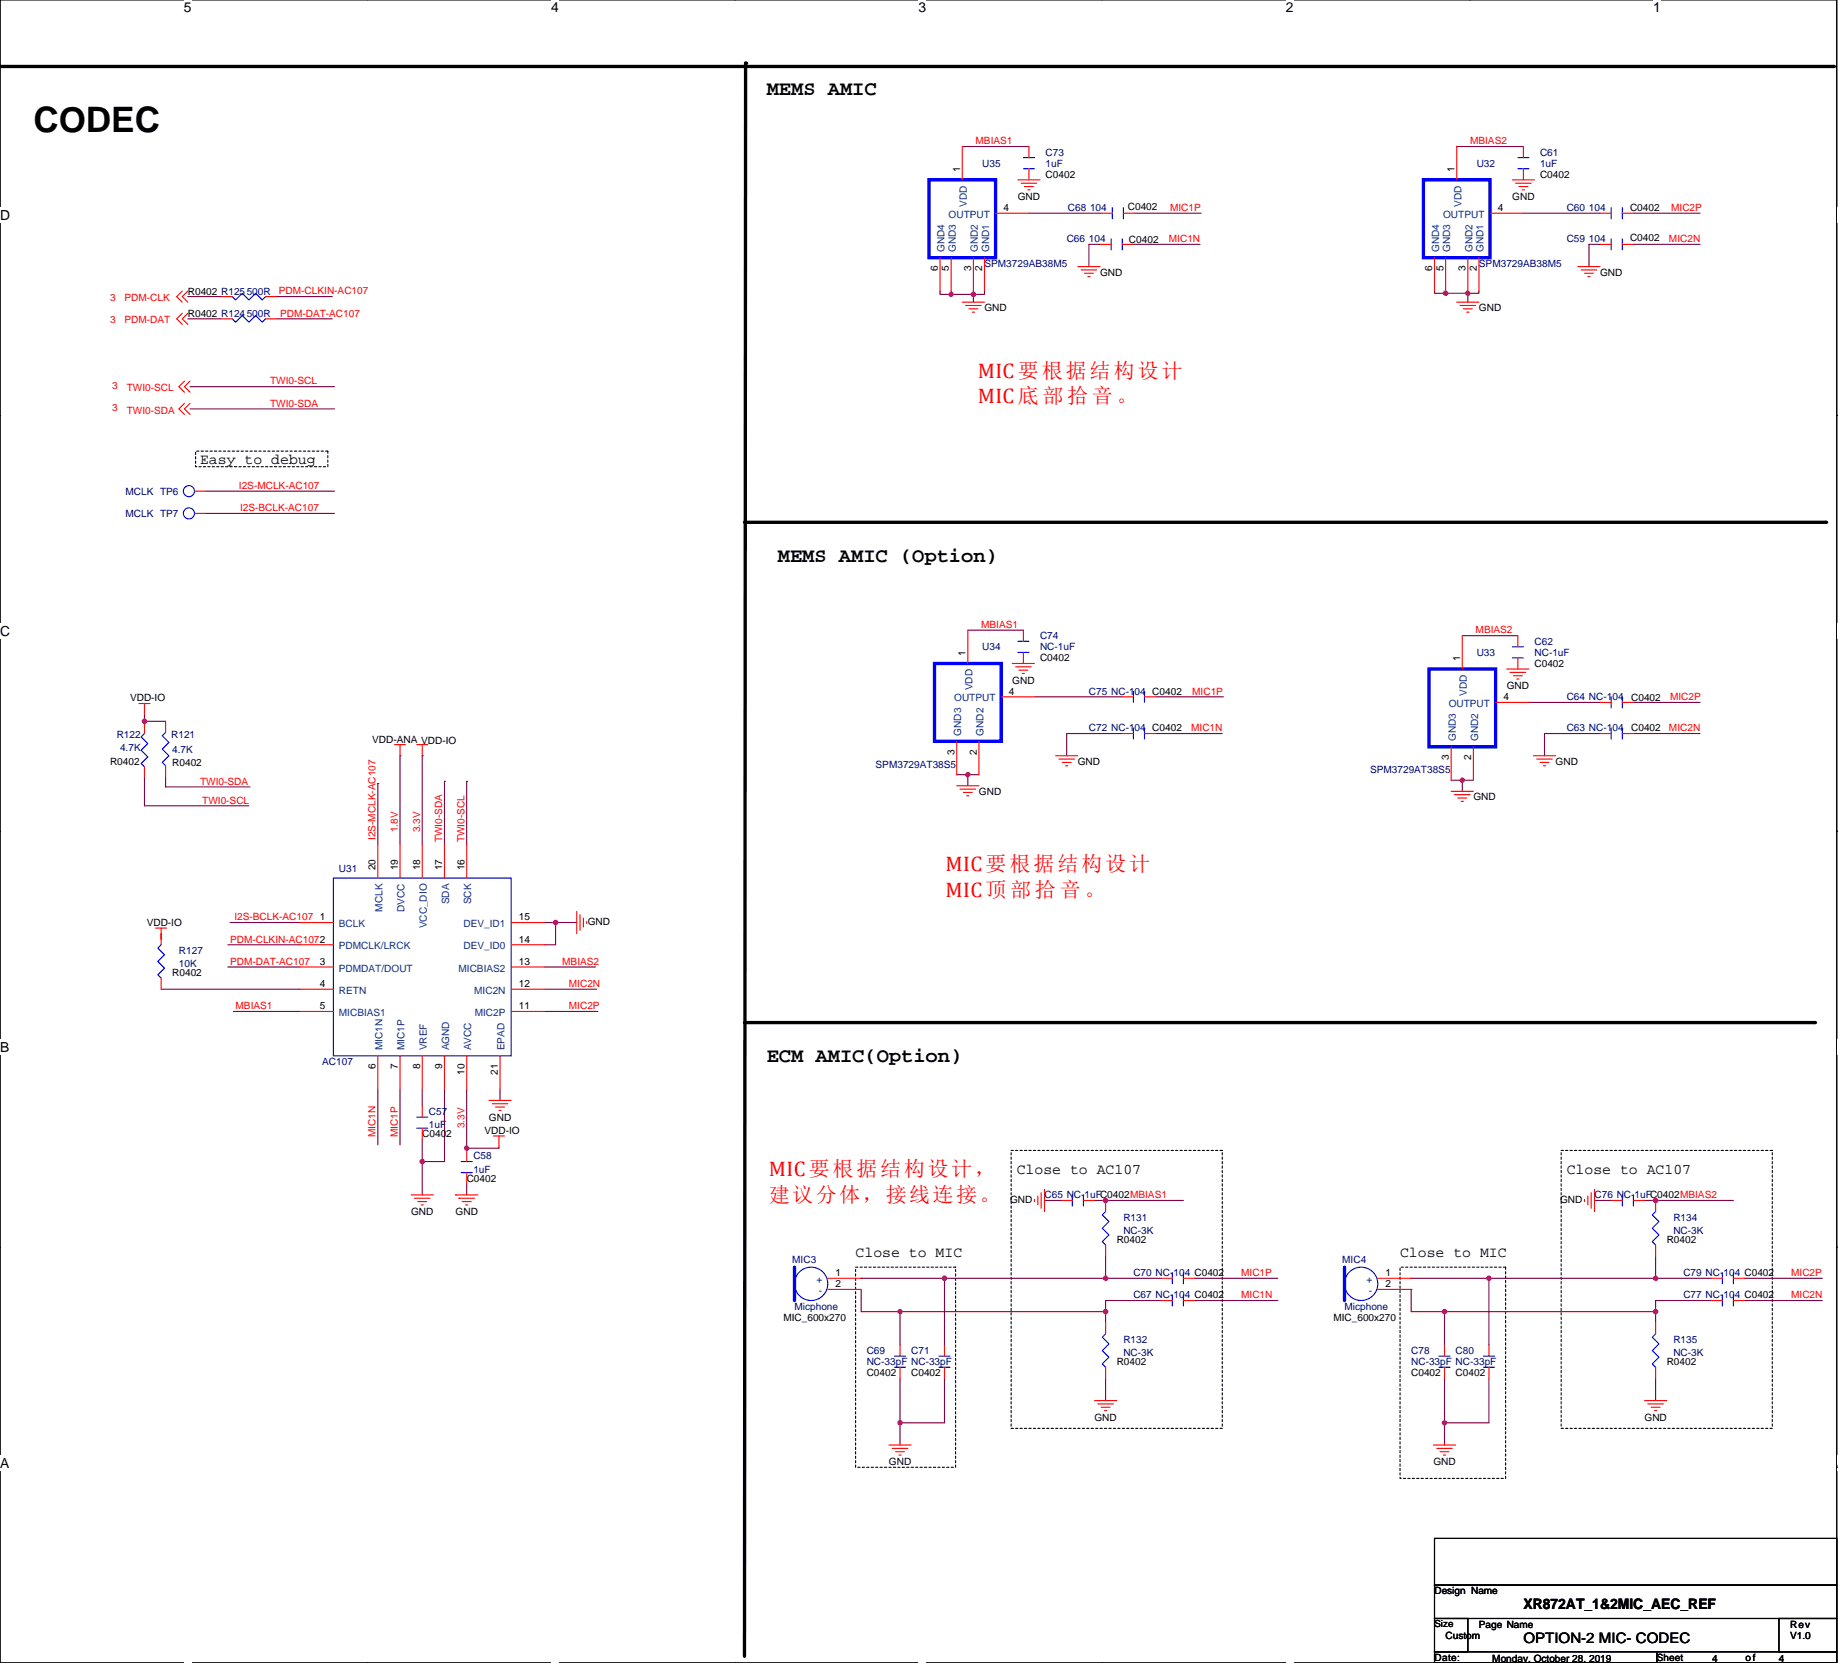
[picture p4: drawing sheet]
<svg xmlns="http://www.w3.org/2000/svg" width="420mm" height="380mm" viewBox="0 0 420 380" stroke-linecap="round" stroke-linejoin="round" font-family="sans-serif">
<path d="M0 0v379.9h419.9v-379.9" fill="none" stroke="#000" stroke-width=".25"/>
<g fill="#fff">
<path d="M42 0h1.8v3.5h-1.8z"/>
<path d="M42 379.9h1.8z"/>
</g>
<path d="M84 379.9h.1" fill="none" stroke="#000" stroke-width=".25"/>
<g fill="#fff">
<path d="M126 0h1.7v3.5h-1.7z"/>
<path d="M126 379.9h1.7z"/>
</g>
<path d="M168 379.9h.1" fill="none" stroke="#000" stroke-width=".25"/>
<g fill="#fff">
<path d="M209.9 0h1.8v3.5h-1.8z"/>
<path d="M209.9 379.9h1.8z"/>
</g>
<path d="M251.9 379.9h.1" fill="none" stroke="#000" stroke-width=".25"/>
<g fill="#fff">
<path d="M293.9 0h1.8v3.5h-1.8z"/>
<path d="M293.9 379.9h1.8z"/>
</g>
<path d="M335.9 379.9h.1" fill="none" stroke="#000" stroke-width=".25"/>
<g fill="#fff">
<path d="M377.9 0h1.7v3.5h-1.7z"/>
<path d="M377.9 379.9h1.7z"/>
<path d="M0 47.4h2.3v3.6h-2.3z"/>
<path d="M419.9 47.4h.1v3.6h-.1z"/>
<path d="M0 142.4h2.3v3.6h-2.3z"/>
<path d="M419.9 142.4h.1v3.6h-.1z"/>
</g>
<path d="M0 94.9h.1M419.9 94.9h.1" fill="none" stroke="#000" stroke-width=".25"/>
<g fill="#fff">
<path d="M0 237.4h2.1v3.6h-2.1z"/>
<path d="M419.9 237.4h.1v3.6h-.1z"/>
</g>
<path d="M0 189.9h.1M419.9 189.9h.1" fill="none" stroke="#000" stroke-width=".25"/>
<path d="M419.9 189.9h.1" fill="none" stroke="#000" stroke-width=".23"/>
<g fill="#fff">
<path d="M0 332.4h2.1v3.6h-2.1z"/>
<path d="M419.9 332.4h.1v3.6h-.1z"/>
</g>
<path d="M0 284.9h.1M419.9 284.9h.1M327.9 351.5h92v10.7h-92zM327.9 362.2h92v7.6h-92zM327.9 377.4h50.8v2.5h-50.8zM327.9 369.8h7.6v7.6h-7.6zM378.7 377.4h41.2v2.5h-41.2zM406.7 369.8h13.2v7.6h-13.2z" fill="none" stroke="#000" stroke-width=".25"/>
<path d="M0 15.2h419.1M170.4 14.4l-.2 364M170.2 119.3h247.1M170.2 233.6h244.6" fill="none" stroke="#000" stroke-width=".76"/>
<g fill="#000">
<circle cx="170.4" cy="14.4" r=".38"/>
<circle cx="419.1" cy="15.2" r=".38"/>
<circle cx="417.3" cy="119.3" r=".38"/>
<circle cx="414.8" cy="233.6" r=".38"/>
</g>
<path d="M44.7 103.1h30.2v3.5h-30.2zM231.1 262.8h48.3v63.5h-48.3zM356.9 262.8h48.2v63.5h-48.2zM195.6 289.5h22.8v45.7h-22.8zM320 289.5h24.2v48.3h-24.2z" fill="none" stroke="#000" stroke-width=".25" stroke-dasharray=".5 .5"/>
<g fill="none" stroke="#800040" stroke-width=".25">
<path d="M220 33.5h15.2M333 33.5h15.2M235.2 48.7h16.5M251.5 55.8h-2.6v5.1M259.1 55.8h15.2M259.3 48.7h15.3M348.2 48.7h17.6M365.8 55.8h-2.6v5.1M373.4 55.8h15.2M373.4 48.7h15.2M42.9 67.8h7.7M42.9 72.8h7.7"/>
<path d="M63.3 72.8h12.7M63.3 67.8h12.7M214.9 66.5v.8h2.5M217.4 67.3h5.1M217.4 66.5v.8M222.5 66.5v.8M222.5 67.3v1.7M225.1 66.5v.8h-2.6M327.9 66.5v.5h2.6M330.5 66.5v.5M330.5 67h5M335.5 67v2"/>
<path d="M335.5 66.5v.5M338.1 66.5v.5h-2.6M43.4 88.3h33.1M43.4 93.4h33.1M47 117.3h29.5M47 112.2h29.5M221.2 144h12.7M236.5 159.2h20M264.2 159.2h15.5M334.3 145.2h12.7M33 177.7v6.4h23.9M33 163.3v1.5"/>
<path d="M33 164.8h4.9M33 164.8v.2M37.9 177.5v2.3h19.3M86.4 179h.1M86.4 179v14M91.4 172.7h.1M91.4 172.7v20.3M96.5 172.7h.1M96.5 172.7v20.3M101.6 178.5h.1M101.6 178.5v14.5M106.7 178.5h.1"/>
<path d="M106.7 178.5v14.5M218.7 177h2.5M221.2 177v2.5M221.2 177h2.6M256.5 167.6h-12.7v5.1M264.2 167.6h15.2M331.7 178.3h2.6M334.3 178.3v2.5M334.3 178.3h2.5M349.5 160.5h16.3M365.8 167.6h-12.7v5.1M373.4 167.6h15.2"/>
<path d="M373.4 160.5h15.2M36.8 213.3v1.3M52.1 215.8h16.5M52.6 210.8h16M124.5 210.8h2.5M127 210.8h4.8M127 210.8v5h-2.5M36.8 226h31.8M52.1 220.9h16.5M53.3 231.1h15.3M124.5 226h11.9M124.5 231.1h12.2"/>
<path d="M124.5 220.9h11.7M86.4 248.9v12.7M91.4 248.9v12.7M96.5 248.9v3.8M101.6 248.9v16.5h-5.1M106.7 248.9v13.4M114.3 248.9v2.5M96.5 260.3v5.1M96.5 265.4v7.6M106.7 262.3v.5M106.7 270.5v2.5M114.1 262.1v.2h-7.4"/>
<path d="M238.8 274.3h3.8M250.2 274.3h20.3M364.5 274.3h3.8M375.9 274.3h20.3M196.9 294.6v5.1h8.8M196.9 292h.1M196.9 292h19M205.7 299.7h.1M205.7 299.7v7.6M205.7 299.7h47M215.9 292v15.3M215.9 292h36.8"/>
<path d="M252.7 287v5M252.7 299.7v2.5M252.7 292h12.7M265.4 297.1h-12.7v2.6M273.1 292h19M273.1 297.1h19M322.6 292h17.8M322.6 294.6v5.1h7.6M330.2 299.7h48.3M330.2 299.7v7.6M340.4 292h38.1M340.4 292v15.3"/>
<path d="M378.5 287v5M378.5 299.7v2.5M378.5 292h12.7M391.2 297.1h-12.7v2.6M398.8 292h17.8M398.8 297.1h17.8M205.7 314.9v10.2M215.9 314.9v10.2h-10.2M252.7 314.9v5.1M330.2 314.9v10.2M340.4 314.9v10.2h-10.2M378.5 314.9v5.1"/>
<path d="M205.7 325.1v5M205.7 325.1h.1M330.2 325.1v5"/>
</g>
<g fill="#f0f" stroke="#f0f" stroke-width=".25">
<circle cx="96.5" cy="265.4" r=".51"/>
<circle cx="33" cy="164.8" r=".51"/>
<circle cx="106.7" cy="262.3" r=".51"/>
<circle cx="127" cy="210.8" r=".51"/>
<circle cx="334.3" cy="178.3" r=".51"/>
<circle cx="252.7" cy="299.7" r=".51"/>
<circle cx="205.7" cy="299.7" r=".51"/>
<circle cx="252.7" cy="274.3" r=".51"/>
<circle cx="215.9" cy="292" r=".51"/>
<circle cx="205.7" cy="325.1" r=".51"/>
<circle cx="252.7" cy="292" r=".51"/>
<circle cx="221.2" cy="177" r=".51"/>
<circle cx="378.5" cy="292" r=".51"/>
<circle cx="340.4" cy="292" r=".51"/>
<circle cx="378.5" cy="299.7" r=".51"/>
<circle cx="330.2" cy="299.7" r=".51"/>
<circle cx="378.5" cy="274.3" r=".51"/>
<circle cx="330.2" cy="325.1" r=".51"/>
<circle cx="335.5" cy="67" r=".51"/>
<circle cx="217.4" cy="67.3" r=".51"/>
<circle cx="222.5" cy="67.3" r=".51"/>
<circle cx="330.5" cy="67" r=".51"/>
</g>
<g fill="none" stroke="#f00" stroke-width=".25">
<path d="M220 33.5v7.6M235.2 38.6v2.5M235.2 33.5v2.5M333 33.5v7.6M348.2 38.6v2.5M348.2 33.5v2.5M214.9 58.9v7.6M217.4 58.9v7.6M222.5 58.9v7.6M225.1 58.9v7.6M227.6 48.7h7.6M232.7 41.1h5.1"/>
<path d="M233.4 41.9h3.6M234.2 42.6h2M235 43.4h.5M251.5 55.8h2.5M251.7 48.7h2.6M256.5 55.8h2.6M256.8 48.7h2.5M327.9 58.9v7.6M330.5 58.9v7.6M335.5 58.9v7.6M338.1 58.9v7.6M340.6 48.7h7.6"/>
<path d="M345.7 41.1h5.1M346.5 41.9h3.5M347.2 42.6h2.1M348 43.4h.5M365.8 48.7h2.5M365.8 55.8h2.5M370.8 48.7h2.6M370.8 55.8h2.6M41.7 66.5l-1.3 1.3 1.3 1.2M41.7 71.6l-1.3 1.2 1.3 1.3M42.9 66.5l-1.2 1.3 1.2 1.2M42.9 71.6l-1.2 1.2 1.2 1.3"/>
<path d="M50.6 72.8h2.5M50.6 67.8h2.5M60.7 72.8h2.6M60.7 67.8h2.6M220 69h5.1M220.7 69.8h3.6M221.5 70.6h2M222.3 71.3h.5M246.4 60.9h5.1M247.1 61.7h3.6M247.9 62.4h2M248.7 63.2h.5"/>
<path d="M333 69h5.1M333.8 69.8h3.5M334.5 70.6h2.1M335.3 71.3h.5M360.7 60.9h5.1M361.4 61.7h3.6M362.2 62.4h2M363 63.2h.5M42.2 87.1l-1.3 1.2 1.3 1.3M42.2 92.1l-1.3 1.3 1.3 1.3M43.4 87.1l-1.2 1.2 1.2 1.3M43.4 92.1l-1.2 1.3 1.2 1.3"/>
<path d="M44.5 112.2h2.5M44.5 117.3h2.5M221.2 144v7.6M228.9 159.2h7.6M231.4 151.6h5.1M232.2 152.3h3.5M232.9 153.1h2.1M233.7 153.9h.5M233.9 149v2.6M233.9 144v2.5M256.5 159.2h2.6M261.6 159.2h2.6"/>
<path d="M334.3 145.2v7.7M344.4 152.9h5.1M345.2 153.6h3.5M346 154.4h2M346.7 155.1h.5M347 150.3v2.6M347 145.2v2.6M31.8 160.7h2.5M33 160.7v2.6M33 175.2v2.5M33 165v2.6M37.9 175v2.5"/>
<path d="M37.9 164.8v2.5M90.2 170.1h2.5M91.4 170.1v2.6M95.3 170.1h2.5M96.5 170.1v2.6M218.7 179.5h5.1M218.7 169.4v7.6M223.8 169.4v7.6M241.3 172.7h5.1M242.1 173.4h3.5M242.8 174.2h2.1M243.6 175h.5"/>
<path d="M256.5 167.6h2.6M261.6 167.6h2.6M331.7 170.6v7.7M336.8 170.6v7.7M341.9 160.5h7.6M350.5 172.7h5.1M351.3 173.4h3.5M352.1 174.2h2M352.8 175h.5M365.8 160.5h2.5M365.8 167.6h2.5M370.8 160.5h2.6"/>
<path d="M370.8 167.6h2.6M86.4 193v7.6M91.4 193v7.6M96.5 193v7.6M101.6 193v7.6M106.7 193v7.6M219.5 180.3h3.5M220.2 181.1h2.1M221 181.8h.5M331.7 180.8h5.1M332.5 181.6h3.5M333.3 182.3h2"/>
<path d="M334 183.1h.5M35.6 212h2.5M36.8 212v2.6M36.8 213.3v2.5M68.6 210.8h7.6M68.6 215.8h7.6M116.8 215.8h7.7M116.8 210.8h7.7M131.8 208.2v5.1M132.6 209v3.5M133.4 209.8v2M134.1 210.5v.5"/>
<path d="M36.8 223.5v2.5M68.6 220.9h7.6M68.6 226h7.6M68.6 231.1h7.6M116.8 231.1h7.7M116.8 226h7.7M116.8 220.9h7.7M86.4 241.2v7.7M91.4 241.2v7.7M96.5 252.7v2.5M96.5 257.8v2.5M96.5 241.2v7.7"/>
<path d="M101.6 241.2v7.7M106.7 241.2v7.7M111.8 251.4h5M112.5 252.2h3.6M112.8 259.5h2.5M113.3 252.9h2M114.1 253.7h.5M114.1 259.5v2.6M114.3 241.2v7.7M94 273h5.1M94.7 273.8h3.6M95.5 274.5h2"/>
<path d="M96.3 275.3h.5M104.1 273h.1M104.1 273h5.1M104.9 273.8h.1M104.9 273.8h3.6M105.7 274.5h2M106.4 275.3h.5M106.7 262.8v2.6M106.7 267.9v2.6M236.5 274v.5M237.2 273.3v2M238 272.5v3.5"/>
<path d="M238.8 271.7v5.1M242.6 274.3h2.5M247.7 274.3h2.5M252.7 274.3v2.5M362.2 274v.5M363 273.3v2M363.7 272.5v3.5M364.5 271.7v5.1M368.3 274.3h2.5M373.4 274.3h2.5M378.5 274.3v2.5M189.2 292h7.7"/>
<path d="M189.2 294.6h7.7M252.7 284.4v2.6M265.4 292h2.6M265.4 297.1h2.6M270.5 292h2.6M270.5 297.1h2.6M315 292h7.6M315 294.6h7.6M322.6 292h.1M322.6 294.6h.1M378.5 284.4v2.6M391.2 297.1h2.5"/>
<path d="M391.2 292h2.5M396.2 297.1h2.6M396.2 292h2.6M205.7 312.4v2.5M205.7 307.3v2.5M215.9 312.4v2.5M215.9 307.3v2.5M250.2 320h5.1M252.7 312.4v2.5M252.7 302.2v2.5M330.2 312.4v2.5M330.2 307.3v2.5"/>
<path d="M340.4 312.4v2.5M340.4 307.3v2.5M375.9 320h5.1M378.5 312.4v2.5M378.5 302.2v2.5M203.2 330.1h5.1M204 330.9h3.5M204.7 331.7h2.1M205.5 332.4h.5M251 320.8h3.5M251.7 321.5h2.1M252.5 322.3h.5"/>
<path d="M327.7 330.1h5M328.4 330.9h3.6M329.2 331.7h2M330 332.4h.5M376.7 320.8h3.5M377.5 321.5h2M378.2 322.3h.5"/>
</g>
<g fill="none" stroke="#00f" stroke-width=".25">
<path d="M233.9 38.6h2.6M233.9 36h2.6M347 38.6h2.5M347 36h2.5M254 54.6v2.5M254.3 47.4v2.6M256.5 54.6v2.5M256.8 47.4v2.6M368.3 47.4v2.6M368.3 54.6v2.5M370.8 47.4v2.6M370.8 54.6v2.5"/>
<path d="M53.1 72.8l.8 .8 1.5-1.5 1.5 1.5 1.5-1.5 1.6 1.5 .7-.8M53.1 67.8l.8 .7 1.5-1.5 1.5 1.5 1.5-1.5 1.6 1.5 .7-.7M232.7 149h2.5M232.7 146.5h2.5M259.1 157.9v2.6M261.6 157.9v2.6M345.7 150.3h2.5M345.7 147.8h2.5M368.3 159.2v2.5M370.8 159.2v2.5M33 167.6l-.7 .8 1.5 1.5-1.5 1.5 1.5 1.5-1.5 1.5 .7 .8M37.9 167.3l-.8 .8 1.5 1.5-1.5 1.5 1.5 1.6-1.5 1.5 .8 .8"/>
<path d="M259.1 166.3v2.6M261.6 166.3v2.6M368.3 166.3v2.6M370.8 166.3v2.6M36.8 215.8l-.7 .8 1.5 1.5-1.5 1.6 1.5 1.5-1.5 1.5 .7 .8M76.2 200.6h40.6v40.6h-40.6zM95.3 255.2h2.5M95.3 257.8h2.5M105.4 265.4h2.6M105.4 267.9h2.6M245.1 273v2.5M247.7 273v2.5"/>
<path d="M252.7 276.8l-.7 .8 1.5 1.5-1.5 1.5 1.5 1.5-1.5 1.6 .7 .7M370.8 273v2.5M373.4 273v2.5M378.5 276.8l-.8 .8 1.5 1.5-1.5 1.5 1.5 1.5-1.5 1.6 .8 .7M268 290.8v2.5M268 295.9v2.5M270.5 290.8v2.5M270.5 295.9v2.5M393.7 295.9v2.5M393.7 290.8v2.5M396.2 295.9v2.5M396.2 290.8v2.5"/>
<path d="M204.5 312.4h2.5M204.5 309.8h2.5M214.6 312.4h2.6M214.6 309.8h2.6M252.7 304.7l-.7 .8 1.5 1.5-1.5 1.6 1.5 1.5-1.5 1.5 .7 .8M328.9 312.4h2.6M328.9 309.8h2.6M339.1 312.4h2.5M339.1 309.8h2.5M378.5 304.7l-.8 .8 1.5 1.5-1.5 1.6 1.5 1.5-1.5 1.5 .8 .8"/>
<circle cx="43.2" cy="112.2" r="1.27"/>
<circle cx="43.2" cy="117.3" r="1.27"/>
<circle cx="185.4" cy="293.3" r="3.8"/>
<circle cx="311.2" cy="293.3" r="3.8"/>
</g>
<path d="M212.4 41.1h15.2v17.8h-15.2zM325.4 41.1h15.2v17.8h-15.2zM213.6 151.6h15.3v17.8h-15.3zM326.7 152.9h15.2v17.7h-15.2zM181.6 289.5v7.6M307.3 289.5v7.6" fill="none" stroke="#00f" stroke-width=".76"/>
<text font-size="8" x="7.6" y="30.1">CODEC</text>
<g font-size="4.8" fill="#f00">
<text x="223.5" y="86.3">MIC根根根要要要要</text>
<text x="223.5" y="92.2">MIC底顶顶顶。</text>
<text x="216.2" y="199.1">MIC根根根要要要要</text>
<text x="216.2" y="204.9">MIC顶顶顶顶。</text>
<text x="175.8" y="268.7">MIC根根根要要要要，</text>
<text x="175.8" y="274.5">建建建建，默并接默。</text>
</g>
<g font-size="4.7">
<text x="175.3" y="21.6">MEMS AMIC</text>
<text x="177.8" y="128.3">MEMS AMIC (Option)</text>
<text x="175.3" y="242.6">ECM AMIC(Option)</text>
</g>
<g font-size="3.4">
<text x="45.7" y="105.9">Easy to debug</text>
<text x="232.4" y="268.2">Close to AC107</text>
<text x="358.1" y="268.2">Close to AC107</text>
<text x="195.6" y="287.3">Close to MIC</text>
<text x="320" y="287.3">Close to MIC</text>
</g>
<g font-size="3.3">
<text x="348.2" y="367.7">XR872AT_1&amp;2MIC_AEC_REF</text>
<text x="348.2" y="375.3">OPTION-2 MIC- CODEC</text>
</g>
<g font-size="3.2">
<text x="42" y="2.8">5</text>
<text x="126" y="2.8">4</text>
<text x="209.9" y="2.8">3</text>
<text x="293.9" y="2.8">2</text>
<text x="377.9" y="2.8">1</text>
<text x="0" y="50.3">D</text>
<text x="0" y="145.3">C</text>
<text x="0" y="240.3">B</text>
<text x="0" y="335.3">A</text>
<text x="419.9" y="335.3">A</text>
</g>
<g font-size="2.3" fill="#f00">
<text x="223" y="33">MBIAS1</text>
<text x="336" y="33">MBIAS2</text>
<text x="267.5" y="48.2">MIC1P</text>
<text x="382" y="48.2">MIC2P</text>
<text x="267.2" y="55.3">MIC1N</text>
<text x="381.5" y="55.3">MIC2N</text>
<text x="25.2" y="68.8">3</text>
<text x="28.5" y="68.8">PDM-CLK</text>
<text x="63.8" y="67.3">PDM-CLKIN-AC107</text>
<text x="25.2" y="73.9">3</text>
<text x="28.5" y="73.9">PDM-DAT</text>
<text x="64" y="72.3">PDM-DAT-AC107</text>
<text x="25.7" y="88.9">3</text>
<text x="29" y="89.4">TWI0-SCL</text>
<text x="61.7" y="87.8">TWI0-SCL</text>
<text x="25.7" y="94">3</text>
<text x="29" y="94.5">TWI0-SDA</text>
<text x="61.7" y="92.9">TWI0-SDA</text>
<text x="54.6" y="111.7">I2S-MCLK-AC107</text>
<text x="54.9" y="116.8">I2S-BCLK-AC107</text>
<text x="224.3" y="143.5">MBIAS1</text>
<text x="337.3" y="144.7">MBIAS2</text>
<text x="272.5" y="158.7">MIC1P</text>
<text x="381.8" y="160">MIC2P</text>
<text x="272.3" y="167.1">MIC1N</text>
<text x="381.5" y="167.1">MIC2N</text>
<text x="45.7" y="179.3">TWI0-SDA</text>
<text x="46.2" y="183.6">TWI0-SCL</text>
<text x="85.9" y="192" transform="rotate(-90 85.9 192)">I2S-MCLK-AC107</text>
<text x="90.9" y="190.2" transform="rotate(-90 90.9 190.2)">1.8V</text>
<text x="96" y="190.2" transform="rotate(-90 96 190.2)">3.3V</text>
<text x="101.1" y="192.5" transform="rotate(-90 101.1 192.5)">TWI0-SDA</text>
<text x="106.2" y="192.5" transform="rotate(-90 106.2 192.5)">TWI0-SCL</text>
<text x="52.6" y="215.3">PDM-CLKIN-AC1072</text>
<text x="53.6" y="210.3">I2S-BCLK-AC107</text>
<text x="52.6" y="220.4">PDM-DAT-AC107</text>
<text x="128.5" y="220.4">MBIAS2</text>
<text x="130.1" y="225.5">MIC2N</text>
<text x="53.9" y="230.6">MBIAS1</text>
<text x="130.1" y="230.6">MIC2P</text>
<text x="106.2" y="257.8" transform="rotate(-90 106.2 257.8)">3.3V</text>
<text x="85.9" y="259.8" transform="rotate(-90 85.9 259.8)">MIC1N</text>
<text x="90.9" y="259.8" transform="rotate(-90 90.9 259.8)">MIC1P</text>
<text x="283.7" y="291.5">MIC1P</text>
<text x="409.5" y="291.5">MIC2P</text>
<text x="283.7" y="296.6">MIC1N</text>
<text x="409.5" y="296.6">MIC2N</text>
</g>
<g font-size="2.3" fill="#000080">
<text x="239" y="35.5">C73</text>
<text x="352.1" y="35.5">C61</text>
<text x="224.5" y="38.1">U35</text>
<text x="239" y="38.1">1uF</text>
<text x="337.6" y="38.1">U32</text>
<text x="352.1" y="38.1">1uF</text>
<text x="244.1" y="48.2">C68 104</text>
<text x="358.1" y="48.2">C60 104</text>
<text x="243.8" y="55.4">C66 104</text>
<text x="358.1" y="55.4">C59 104</text>
<text x="225.1" y="60.9">SPM3729AB38M5</text>
<text x="338.1" y="60.9">SPM3729AB38M5</text>
<text x="28.7" y="113">MCLK TP6</text>
<text x="28.7" y="118.1">MCLK TP7</text>
<text x="224.5" y="148.6">U34</text>
<text x="237.8" y="146">C74</text>
<text x="237.8" y="148.6">NC-1uF</text>
<text x="337.6" y="149.8">U33</text>
<text x="350.8" y="147.3">C62</text>
<text x="350.8" y="149.8">NC-1uF</text>
<text x="248.9" y="158.7">C75 NC-104</text>
<text x="358.1" y="160">C64 NC-104</text>
<text x="248.9" y="167.1">C72 NC-104</text>
<text x="358.1" y="167.1">C63 NC-104</text>
<text x="26.7" y="168.6">R122</text>
<text x="27.4" y="171.7">4.7K</text>
<text x="39.1" y="168.6">R121</text>
<text x="39.4" y="171.9">4.7K</text>
<text x="200.2" y="175.5">SPM3729AT38S5</text>
<text x="313.2" y="176.5">SPM3729AT38S5</text>
<text x="77.5" y="199.1">U31</text>
<text x="40.9" y="217.9">R127</text>
<text x="40.9" y="221">10K</text>
<text x="73.7" y="243.3">AC107</text>
<text x="98.1" y="254.7">C57</text>
<text x="98.1" y="257.8">1uF</text>
<text x="108.2" y="264.9">C58</text>
<text x="108.2" y="268">1uF</text>
<text x="238.8" y="273.8">C65 NC-1uFC0402MBIAS1</text>
<text x="364.5" y="273.8">C76 NC-1uFC0402MBIAS2</text>
<text x="256.8" y="278.9">R131</text>
<text x="256.8" y="281.9">NC-3K</text>
<text x="382.5" y="278.9">R134</text>
<text x="382.5" y="281.9">NC-3K</text>
<text x="181.1" y="288.5">MIC3</text>
<text x="259.1" y="291.6">C70 NC-104 C0402</text>
<text x="306.8" y="288.5">MIC4</text>
<text x="384.8" y="291.6">C79 NC-104 C0402</text>
<text x="181.6" y="299.2">Micphone</text>
<text x="259.1" y="296.7">C67 NC-104 C0402</text>
<text x="307.3" y="299.2">Micphone</text>
<text x="384.8" y="296.7">C77 NC-104 C0402</text>
<text x="198.1" y="309.4">C69</text>
<text x="198.1" y="311.9">NC-33pF NC-33pF</text>
<text x="208.3" y="309.4">C71</text>
<text x="256.8" y="306.8">R132</text>
<text x="256.8" y="309.9">NC-3K</text>
<text x="322.6" y="309.4">C78</text>
<text x="322.6" y="311.9">NC-33pF NC-33pF</text>
<text x="332.7" y="309.4">C80</text>
<text x="382.5" y="306.8">R135</text>
<text x="382.5" y="309.9">NC-3K</text>
</g>
<g font-size="2.3">
<text x="219.5" y="39.3" transform="rotate(-90 219.5 39.3)">1</text>
<text x="239" y="40.6">C0402</text>
<text x="332.5" y="39.3" transform="rotate(-90 332.5 39.3)">1</text>
<text x="352.1" y="40.6">C0402</text>
<text x="232.7" y="45.7">GND</text>
<text x="257.8" y="48">C0402</text>
<text x="345.7" y="45.7">GND</text>
<text x="229.4" y="48.2">4</text>
<text x="342.4" y="48.2">4</text>
<text x="372.6" y="48.2">C0402</text>
<text x="258.1" y="55.6">C0402</text>
<text x="372.6" y="55.1">C0402</text>
<text x="214.4" y="61.9" transform="rotate(-90 214.4 61.9)">6</text>
<text x="216.9" y="61.9" transform="rotate(-90 216.9 61.9)">5</text>
<text x="222" y="61.9" transform="rotate(-90 222 61.9)">3</text>
<text x="224.5" y="61.9" transform="rotate(-90 224.5 61.9)">2</text>
<text x="251.5" y="63">GND</text>
<text x="327.4" y="61.9" transform="rotate(-90 327.4 61.9)">6</text>
<text x="329.9" y="61.9" transform="rotate(-90 329.9 61.9)">5</text>
<text x="335" y="61.9" transform="rotate(-90 335 61.9)">3</text>
<text x="337.6" y="61.9" transform="rotate(-90 337.6 61.9)">2</text>
<text x="365.8" y="63">GND</text>
<text x="42.9" y="67.3">R0402 R125500R</text>
<text x="225.1" y="71.1">GND</text>
<text x="338.1" y="71.1">GND</text>
<text x="42.9" y="72.4">R0402 R124500R</text>
<text x="220.7" y="149.8" transform="rotate(-90 220.7 149.8)">1</text>
<text x="237.8" y="151.1">C0402</text>
<text x="333.8" y="151.1" transform="rotate(-90 333.8 151.1)">1</text>
<text x="350.8" y="152.4">C0402</text>
<text x="29.7" y="160.3">VDD-IO</text>
<text x="230.6" y="158.7">4</text>
<text x="231.4" y="156.2">GND</text>
<text x="263.4" y="158.7">C0402</text>
<text x="343.7" y="160">4</text>
<text x="344.4" y="157.5">GND</text>
<text x="372.9" y="160.3">C0402</text>
<text x="263.4" y="167.1">C0402</text>
<text x="372.9" y="167.1">C0402</text>
<text x="85.1" y="169.7">VDD-ANA VDD-IO</text>
<text x="218.2" y="172.4" transform="rotate(-90 218.2 172.4)">3</text>
<text x="223.3" y="172.4" transform="rotate(-90 223.3 172.4)">2</text>
<text x="331.2" y="173.7" transform="rotate(-90 331.2 173.7)">3</text>
<text x="336.3" y="173.7" transform="rotate(-90 336.3 173.7)">2</text>
<text x="25.2" y="174.7">R0402</text>
<text x="39.4" y="175">R0402</text>
<text x="246.4" y="174.7">GND</text>
<text x="355.6" y="174.7">GND</text>
<text x="223.8" y="181.6">GND</text>
<text x="336.8" y="182.9">GND</text>
<text x="85.9" y="198.8" transform="rotate(-90 85.9 198.8)">20</text>
<text x="90.9" y="198.8" transform="rotate(-90 90.9 198.8)">19</text>
<text x="96" y="198.8" transform="rotate(-90 96 198.8)">18</text>
<text x="101.1" y="198.8" transform="rotate(-90 101.1 198.8)">17</text>
<text x="106.2" y="198.8" transform="rotate(-90 106.2 198.8)">16</text>
<text x="33.5" y="211.6">VDD-IO</text>
<text x="73.1" y="210.3">1</text>
<text x="118.6" y="215.3">14</text>
<text x="118.6" y="210.3">15</text>
<text x="134.4" y="211.3">GND</text>
<text x="73.1" y="220.4">3</text>
<text x="118.6" y="220.4">13</text>
<text x="39.4" y="223">R0402</text>
<text x="73.1" y="225.5">4</text>
<text x="118.6" y="225.5">12</text>
<text x="73.1" y="230.6">5</text>
<text x="118.6" y="230.6">11</text>
<text x="85.9" y="244.3" transform="rotate(-90 85.9 244.3)">6</text>
<text x="90.9" y="244.3" transform="rotate(-90 90.9 244.3)">7</text>
<text x="96" y="244.3" transform="rotate(-90 96 244.3)">8</text>
<text x="101.1" y="244.3" transform="rotate(-90 101.1 244.3)">9</text>
<text x="106.2" y="245.6" transform="rotate(-90 106.2 245.6)">10</text>
<text x="113.8" y="245.6" transform="rotate(-90 113.8 245.6)">21</text>
<text x="111.8" y="256">GND</text>
<text x="96.5" y="259.8">C0402</text>
<text x="110.8" y="259.1">VDD-IO</text>
<text x="106.7" y="270">C0402</text>
<text x="230.9" y="274.8">GND</text>
<text x="356.6" y="274.8">GND</text>
<text x="94" y="277.6">GND</text>
<text x="104.1" y="277.6">GND</text>
<text x="255.3" y="284">R0402</text>
<text x="381" y="284">R0402</text>
<text x="191" y="291.5">1</text>
<text x="316.7" y="291.5">1</text>
<text x="191" y="294.1">2</text>
<text x="316.7" y="294.1">2</text>
<text x="179.1" y="301.7">MIC_600x270</text>
<text x="304.8" y="301.7">MIC_600x270</text>
<text x="255.3" y="311.9">R0402</text>
<text x="381" y="311.9">R0402</text>
<text x="198.1" y="314.4">C0402</text>
<text x="208.3" y="314.4">C0402</text>
<text x="322.6" y="314.4">C0402</text>
<text x="332.7" y="314.4">C0402</text>
<text x="250.2" y="324.6">GND</text>
<text x="375.9" y="324.6">GND</text>
<text x="203.2" y="334.8">GND</text>
<text x="327.7" y="334.8">GND</text>
<text x="327.9" y="364.2">Design Name</text>
<text x="338.1" y="371.8">Page Name</text>
<text x="409.2" y="371.8">Rev</text>
<text x="330.5" y="374.4">Custom</text>
<text x="409.2" y="374.4">V1.0</text>
<text x="327.9" y="379.5">Date:</text>
<text x="341.1" y="379.7">Monday, October 28, 2019</text>
<text x="378.7" y="379.5">Sheet</text>
<text x="391.4" y="379.7">4</text>
<text x="399" y="379.5">of</text>
<text x="406.7" y="379.7">4</text>
</g>
<g font-size="2.3" fill="#004080">
<text x="221" y="47.2" transform="rotate(-90 221 47.2)">VDD</text>
<text x="334.1" y="47.2" transform="rotate(-90 334.1 47.2)">VDD</text>
<text x="216.9" y="49.8">OUTPUT</text>
<text x="329.9" y="49.8">OUTPUT</text>
<text x="215.9" y="57.6" transform="rotate(-90 215.9 57.6)">GND4</text>
<text x="218.5" y="57.6" transform="rotate(-90 218.5 57.6)">GND3</text>
<text x="223.6" y="57.6" transform="rotate(-90 223.6 57.6)">GND2</text>
<text x="226.1" y="57.6" transform="rotate(-90 226.1 57.6)">GND1</text>
<text x="329" y="57.6" transform="rotate(-90 329 57.6)">GND4</text>
<text x="331.5" y="57.6" transform="rotate(-90 331.5 57.6)">GND3</text>
<text x="336.6" y="57.6" transform="rotate(-90 336.6 57.6)">GND2</text>
<text x="339.1" y="57.6" transform="rotate(-90 339.1 57.6)">GND1</text>
<text x="218.1" y="160.2">OUTPUT</text>
<text x="222.3" y="157.7" transform="rotate(-90 222.3 157.7)">VDD</text>
<text x="331.2" y="161.5">OUTPUT</text>
<text x="335.3" y="159" transform="rotate(-90 335.3 159)">VDD</text>
<text x="219.8" y="168.1" transform="rotate(-90 219.8 168.1)">GND3</text>
<text x="224.8" y="168.1" transform="rotate(-90 224.8 168.1)">GND2</text>
<text x="332.8" y="169.4" transform="rotate(-90 332.8 169.4)">GND3</text>
<text x="337.9" y="169.4" transform="rotate(-90 337.9 169.4)">GND2</text>
<text x="87.4" y="208.3" transform="rotate(-90 87.4 208.3)">MCLK</text>
<text x="92.5" y="208.4" transform="rotate(-90 92.5 208.4)">DVCC</text>
<text x="102.7" y="206.6" transform="rotate(-90 102.7 206.6)">SDA</text>
<text x="107.7" y="206.6" transform="rotate(-90 107.7 206.6)">SCK</text>
<text x="77.5" y="211.8">BCLK</text>
<text x="97.6" y="212.1" transform="rotate(-90 97.6 212.1)">VCC_DIO</text>
<text x="106" y="211.8">DEV_ID1</text>
<text x="77.5" y="216.9">PDMCLK/LRCK</text>
<text x="77.5" y="222">PDMDAT/DOUT</text>
<text x="104.8" y="222">MICBIAS2</text>
<text x="106" y="216.9">DEV_ID0</text>
<text x="77.5" y="227">RETN</text>
<text x="108.4" y="227">MIC2N</text>
<text x="77.5" y="232.1">MICBIAS1</text>
<text x="108.5" y="232.1">MIC2P</text>
<text x="87.4" y="240" transform="rotate(-90 87.4 240)">MIC1N</text>
<text x="92.5" y="240" transform="rotate(-90 92.5 240)">MIC1P</text>
<text x="97.6" y="240" transform="rotate(-90 97.6 240)">VREF</text>
<text x="102.7" y="240" transform="rotate(-90 102.7 240)">AGND</text>
<text x="107.7" y="240" transform="rotate(-90 107.7 240)">AVCC</text>
<text x="115.4" y="240" transform="rotate(-90 115.4 240)">EPAD</text>
<text x="186.6" y="293.1">+</text>
<text x="312.4" y="293.1">+</text>
<text x="187.2" y="295.6">-</text>
<text x="312.9" y="295.6">-</text>
</g>
<text font-size="2.2" x="327.9" y="371.8">Size</text>
</svg>
